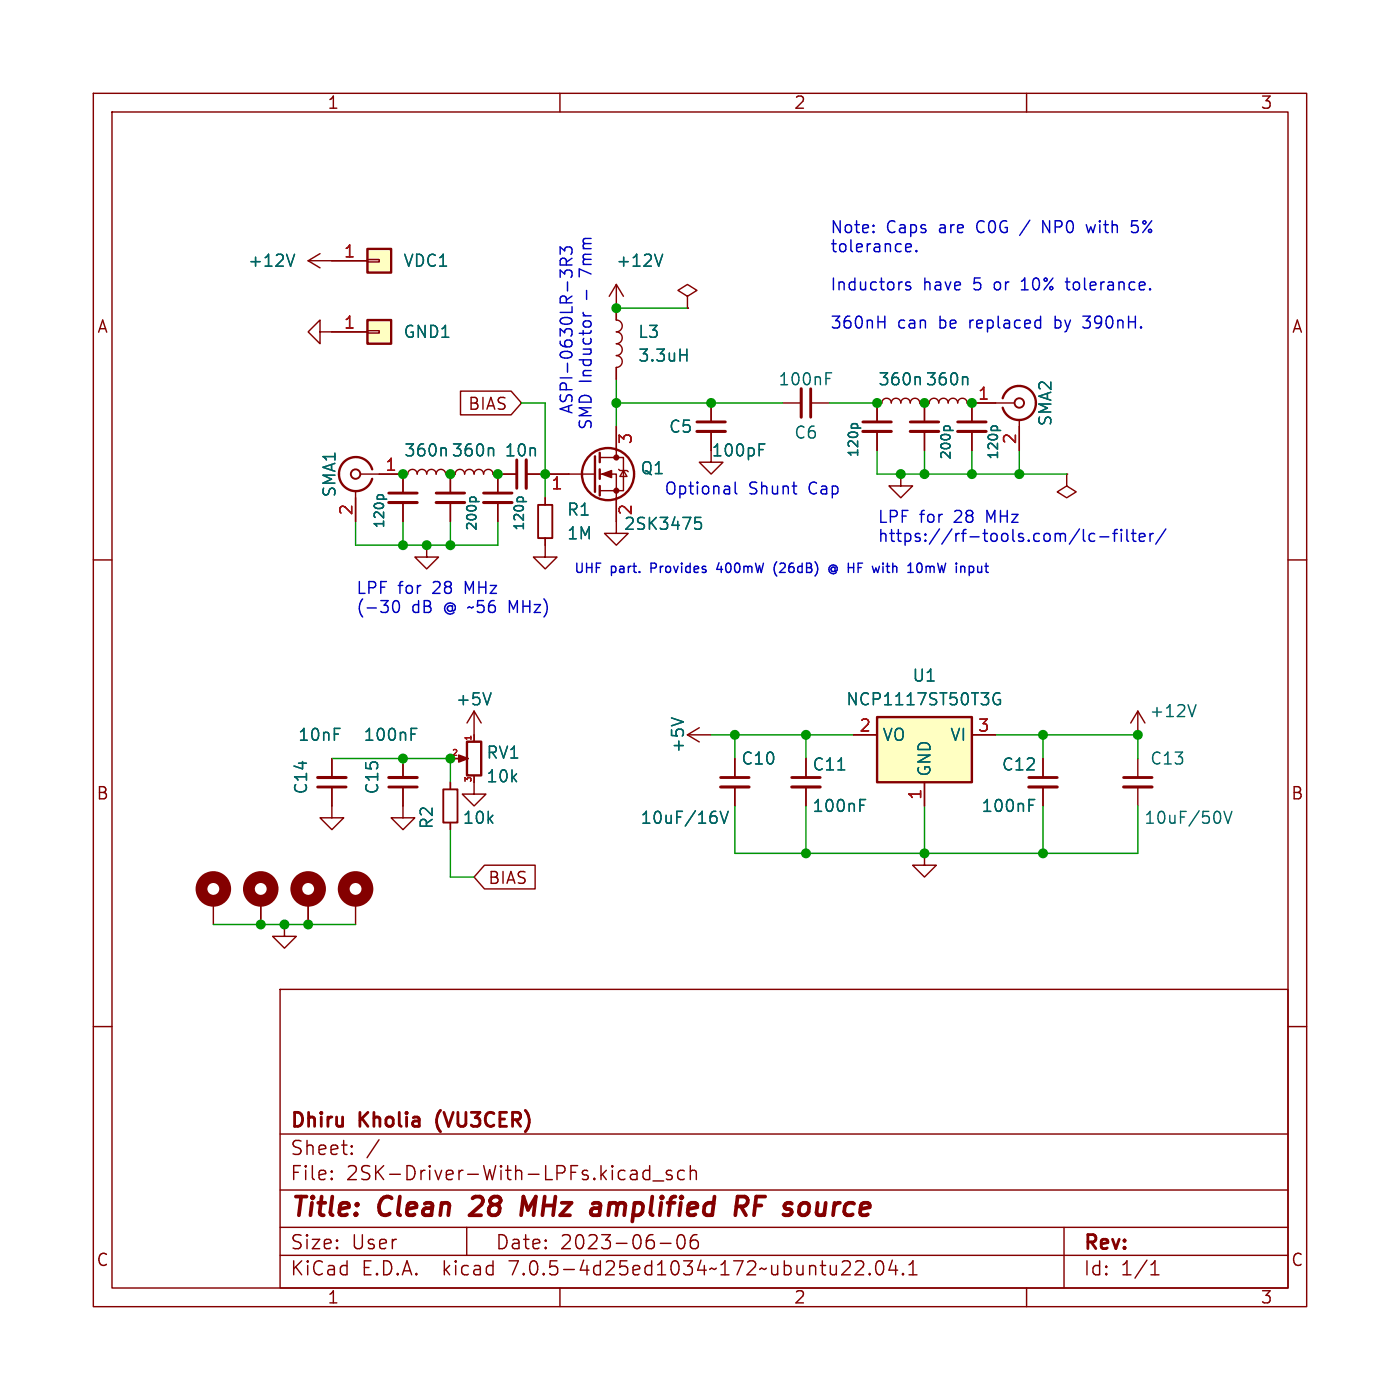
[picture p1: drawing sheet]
<svg xmlns="http://www.w3.org/2000/svg" width="150mm" height="150mm" viewBox="0 0 150 150" stroke-linecap="round" stroke-linejoin="round" font-family="sans-serif">
<g fill="none" stroke="#840000" stroke-width=".15">
<path d="M10 10h130v130h-130zM12 12h126v126h-126zM60 10v2M110 10v2M33 27.9l1.3 .8M33 27.9h6.4M34.3 35.6v-1.3l-1.3 1.3 1.3 1.2v-1.2h5.1M34.3 27.2l-1.3 .7M39.4 35.4h1.2v.3h-1.2zM39.4 27.8h1.2v.3h-1.2zM66 30.5v3.8a.64 .64 0 0 1 .7 .6 .64 .64 0 0 1-.7 .7 .64 .64 0 0 1 .7 .6 .64 .64 0 0 1-.7 .6 .64 .64 0 0 1 .7 .7 .64 .64 0 0 1-.7 .6 .64 .64 0 0 1 .7 .6 .64 .64 0 0 1-.7 .7v1.2M66 30.5l-.7 1.3"/>
<path d="M66 30.5l.8 1.3M73.7 31.8l1-.7-1-.6-1.1 .6 1.1 .7v1.2M73.7 33h.1M10 60h2M38.1 52.6v3.3M38.6 50.8h5.1a.51 .51 0 0 1 .5-.5 .51 .51 0 0 1 .5 .5 .51 .51 0 0 1 .5-.5 .51 .51 0 0 1 .5 .5 .51 .51 0 0 1 .5-.5 .51 .51 0 0 1 .5 .5 .51 .51 0 0 1 .5-.5 .51 .51 0 0 1 .6 .5h1a.51 .51 0 0 1 .5-.5 .51 .51 0 0 1 .5 .5 .51 .51 0 0 1 .5-.5 .51 .51 0 0 1 .5 .5 .51 .51 0 0 1 .5-.5 .51 .51 0 0 1 .5 .5 .51 .51 0 0 1 .5-.5 .51 .51 0 0 1 .5 .5h2.6M43.2 50.8v2M43.2 53.8v2.1M45.7 58.4v1.3h-1.3l1.3 1.3 1.3-1.3h-1.3M48.3 50.8v2M48.3 53.8v2.1M49.3 41.9h5.5l1.1 1.3-1.1 1.3h-5.5z"/>
<path d="M53.3 50.8v2M53.3 53.8v2.1M56.4 50.8h7.4M58.4 57.7v2h1.3l-1.3 1.3-1.3-1.3h1.3M58.4 53.3v.8M64.3 50.8h1.7v6.3h1.3l-1.3 1.3-1.2-1.3h1.2M64.3 49h2.5v3.6h-2.5M66 45.7v3.3M66.3 50.3l.1 .1h.8l.1 .1M66.8 50.4l.4 .7h-.8zM76.2 46.2v3.3h1.3l-1.3 1.3-1.3-1.3h1.3M76.2 43.2v2"/>
<path d="M83.8 43.2h2.1M86.9 43.2h2M94 46.2v2.1M96.5 50.8v1.3h-1.3l1.3 1.2 1.3-1.2h-1.3M99.1 43.2v2M99.1 46.2v2.1M104.1 43.2v2M104.1 46.2v2.1M108.7 43.2h-5.1a.51 .51 0 0 0-.5-.5 .51 .51 0 0 0-.5 .5 .51 .51 0 0 0-.5-.5 .51 .51 0 0 0-.5 .5 .51 .51 0 0 0-.5-.5 .51 .51 0 0 0-.5 .5 .51 .51 0 0 0-.5-.5 .51 .51 0 0 0-.5 .5h-1a.51 .51 0 0 0-.6-.5 .51 .51 0 0 0-.5 .5 .51 .51 0 0 0-.5-.5 .51 .51 0 0 0-.5 .5 .51 .51 0 0 0-.5-.5 .51 .51 0 0 0-.5 .5 .51 .51 0 0 0-.5-.5 .51 .51 0 0 0-.5 .5h-.5v2M109.2 45v3.3M114.3 50.8v1.3l1 .6-1 .6-1-.6 1-.6M114.3 50.8h.1"/>
<path d="M138 60h2M50.8 76.2v3.2M50.8 76.2l-.8 1.3M50.8 76.2l.8 1.3M73.7 78.7l1.2 .8M73.7 78.7h2.5M74.9 78l-1.2 .7M91.4 78.7h2.6M104.1 78.7h2.6M121.9 76.2l-.7 1.3M121.9 76.2v2.5M121.9 76.2l.8 1.3"/>
<path d="M22.9 96.5v2.6M27.9 96.5v2.6M30.5 99.1v1.2h1.2l-1.2 1.3-1.3-1.3h1.3M33 96.5v2.6M35.6 84.3v3.3h1.2l-1.2 1.3-1.3-1.3h1.3M35.6 81.3v2M38.1 96.5v2.6M43.2 84.3v3.3h1.2l-1.2 1.3-1.3-1.3h1.3M43.2 81.3v2M48.3 81.3h1M48.3 83.8v.8M48.3 88.1v.8"/>
<path d="M50.8 83.8v1.3h1.3l-1.3 1.3-1.3-1.3h1.3M51.9 92.7h5.4v2.6h-5.4l-1.1-1.3zM78.7 81.3v2M78.7 84.3v2.1M86.4 81.3v2M86.4 84.3v2.1M99.1 91.4v1.3h1.2l-1.2 1.3-1.3-1.3h1.3M99.1 83.8v2.6M111.8 81.3v2M111.8 84.3v2.1M121.9 81.3v2M121.9 84.3v2.1"/>
<path d="M10 110h2M30 106h108v32h-108zM138 110h2M30 134.5h108M30 131.5h108M30 127.5h108M30 121.5h108M35.5 126.3h.1l-.1 .1M35.5 126.3v.1M35.5 125.5v.1M35.5 125.5h.1l-.1 .1M37.7 123.6h.1l-.1 .1"/>
<path d="M37.7 123.6h-.1l.1 .1M37.7 122.8v.1M37.7 123.6v.1M37.7 122.8h.1l-.1 .1M37.7 122.8h-.1l.1 .1M40.6 122.1l-1.3 2M50 131.5v3M60 138v2M68 125.4l.3 .2v.8M68.3 126.3l-.2 .1M68.3 125.8h-.2M69.6 124.9v1.5"/>
<path d="M69.6 125.5l-.4-.1-.3 .3v.4l.1 .2 .2 .1 .4-.1M70 126.5h1.1M70.8 133.2h1.1M72 125.5l-.4-.1-.2 .2 .1 .2 .5 .2v.1v.2l-.2 .1-.4-.1M72.9 132.3a.94 .94 0 0 0 0 1.5 .38 .38 0 0 0 .4-.3 .88 .88 0 0 0-.3-1.2M73.3 125.5l-.4-.1-.3 .3v.4l.2 .2 .1 .1 .4-.1M74 124.9v1.5M74 125.5a.37 .37 0 0 1 .6 .1v.8M74.4 132.3a.99 .99 0 0 0-.4 1.4l.3 .1 .4-.1 .1-.2v-.3l-.3-.3h-.2l-.3 .3M90.2 136.6h.9M91 135.2l.1 .2-.1 .3M91.7 135.2l.2-.1h.4a.41 .41 0 0 1 .2 .6l-.9 .9h.9"/>
<path d="M93.2 136.5h.1l-.1 .1M93.2 136.5h-.1l.1 .1M93.2 136.5v.1M94 135.2a.36 .36 0 0 1 .3-.1 .36 .36 0 0 1 .3 .3 .88 .88 0 0 1-.3 1.2 .38 .38 0 0 1-.4-.3 1.28 1.28 0 0 1 .1-1.1zM95.6 135l-.3 1.1h.9M96 135.6v1M96.8 136.5v.1M96.8 136.5h-.1l.1 .1M97.4 136.6h.9M97.4 135.5l.4-.4v1.5M110 138v2M114 131.5v6.5"/>
<path d="M123.3 136.6h.9M123.3 135.5l.5-.4v1.5"/>
</g>
<path d="M56.6 129.6l-.5-1.4-.3 2M63.7 128.9h.4l.2 .1M64.2 130.1l-.2 .1h-.5M64.3 129.4l-.2 .1h-.5M78.9 129.3h.8a.55 .55 0 0 0 .4-.5 .55 .55 0 0 0-.3-.6h-.8l-.2 2M79.4 129.3l.5 .9" fill="none" stroke="#840000" stroke-width=".4"/>
<g fill="none" stroke="#840000" stroke-width=".25">
<path d="M39.4 34.3h2.5v2.5h-2.5zM39.4 26.7h2.5v2.5h-2.5zM39.9 50.3a1.81 1.81 0 0 0-2.8-1 1.81 1.81 0 0 0 0 3 1.81 1.81 0 0 0 2.8-1M63.8 48.9v3.8M64.3 48.5v1M64.3 50.3v1M64.3 52.1v1M107.4 42.7a1.81 1.81 0 0 1 2.8-1 1.81 1.81 0 0 1 0 3 1.81 1.81 0 0 1-2.8-1M50 79.5h1.6v3.6h-1.6zM94 76.8h10.1v7h-10.1z"/>
<circle cx="65.2" cy="50.8" r="2.79"/>
</g>
<g fill="none" stroke="#840000" stroke-width=".2">
<path d="M57.7 54.1h1.5v3.6h-1.5zM47.5 84.6h1.5v3.5h-1.5z"/>
<circle cx="38.1" cy="50.8" r=".51"/>
<circle cx="109.2" cy="43.2" r=".51"/>
</g>
<g fill="none" stroke="#840000" stroke-width=".33">
<path d="M41.7 53.8h3M46.7 53.8h3.1M51.8 53.8h3.1M56.4 49.3v3M74.7 46.2h3M85.9 41.7v3M92.5 46.2h3M97.5 46.2h3.1M102.6 46.2h3.1M34 83.3h3.1M41.7 83.3h3M77.2 84.3h3.1"/>
<path d="M84.8 84.3h3.1M110.2 84.3h3.1M120.4 84.3h3"/>
</g>
<g fill="none" stroke="#840000" stroke-width=".3">
<path d="M41.7 52.8h3M46.7 52.8h3.1M51.8 52.8h3.1M55.4 49.3v3M74.7 45.2h3M86.9 41.7v3M92.5 45.2h3M97.5 45.2h3.1M102.6 45.2h3.1M34 84.3h3.1M41.7 84.3h3M77.2 83.3h3.1"/>
<path d="M84.8 83.3h3.1M110.2 83.3h3.1M120.4 83.3h3"/>
</g>
<g fill="none" stroke="#006464" stroke-width=".15">
<path d="M31.6 27.2l-.5 1.3M71 27.2l-.4 1.3M72.9 38h.7M73.6 37.4v1.3M88.5 39.9h.6M40.4 53.2l.2-.2h.3l.2 .2M50.3 53.5l.2-.2h.3l.2 .2M52.7 48l.2 .2v.6M55.4 53.5l.2-.2h.3l.2 .2M74.5 55.4h.6M74.6 55.9h.3l.3 .3v.3l-.2 .2h-.4M81.4 47.6h.6"/>
<path d="M91.2 45.6l.2-.2h.3l.2 .2M101.1 45.8l.2-.2h.3l.2 .2M103.5 40.4l.2 .2v.6M106.2 45.8l.2-.2h.3l.2 .2M44.1 78h.6M52.6 74.2l-.4 1.3M72 76.9l1.2 .4M106.4 75a.48 .48 0 0 0 .3 .5 .48 .48 0 0 0 .5-.1v-.4h-.2M107.1 74.3a.49 .49 0 0 0-.5 0 .49 .49 0 0 0-.2 .5M128.1 75.5l-.4 1.3M77.2 86.9l.4 1.3 .4-1.3M92.1 85.7h.7"/>
<path d="M110.3 85.7h.6M131.2 86.9l.4 1.3 .4-1.3"/>
</g>
<g fill="#840000" stroke="#840000" stroke-width=".15">
<path d="M49.1 80.9l1.1 .4h-.3h.3l-1.1 .4z"/>
<path d="M64.5 50.8l1-.4v.8z"/>
<circle cx="66" cy="52.6" r=".25"/>
<circle cx="66" cy="49" r=".25"/>
</g>
<g fill="#ffffc2" stroke="#ffffc2" stroke-width=".11">
<path d="M39.4 34.3h2.5v2.5h-2.5z"/>
<path d="M94 76.8h10.1v7h-10.1z"/>
<path d="M39.4 26.7h2.5v2.5h-2.5z"/>
</g>
<g fill="none" stroke="#840000" stroke-width="1.3">
<circle cx="22.9" cy="95.2" r="1.27"/>
<circle cx="27.9" cy="95.2" r="1.27"/>
<circle cx="33" cy="95.2" r="1.27"/>
<circle cx="38.1" cy="95.2" r="1.27"/>
</g>
<g fill="none" stroke="#0000c2" stroke-width=".15">
<path d="M60 27.2v-.7l.5 .4a.34 .34 0 0 1 .2-.4h.3l.2 .1 .1 .5-.1 .1M60.7 28.4v-.5a.34 .34 0 0 0-.3-.2 .34 .34 0 0 0-.4 .2v.5h1.3M61.3 29.5l-.1-.4-.2-.2h-.3a.35 .35 0 0 0-.2 .5l-.5-.5v.8M61.3 27.7l-.6 .4M62.5 33.8h.8M62.5 33.5l.1 .2 .1 .1M93.6 24.8l.1 .1h-.1M93.6 24.8l-.1 .1h.1M93.6 24.1v.2M93.6 24.8v.1M93.6 24.1l.1 .1-.1 .1M93.6 24.1l-.1 .1 .1 .1"/>
<path d="M94.1 34.5h.7M94.8 33.9v1.2M97.1 26.9l.1 .1 .4-.1M97.1 26.2l.4-.1 .1 .1v.2l-.6 .1M97.5 30.3l-.3-.1-.2 .2 .1 .2 .4 .1 .1 .1-.1 .2-.1 .1-.4-.1M98.2 26.8l.1 .1-.1 .1M98.2 26.8l-.1 .1 .1 .1M98.2 26.8v.2M111.1 34.3l.4 .1M111.5 33.9v1.2M111.5 35.1h-.4M123.2 30.9v.2"/>
<path d="M123.2 30.9l.1 .1-.1 .1M123.2 30.9v.1v.1M78.8 51.7v1l.2 .2M84.9 52.1h.5M85.3 52.9h.1M115.7 56.7l-1.1 1.6M116.1 56.7v1.1l.2 .2M117.3 57.2h-.4l-.2 .2v.4l.1 .1 .1 .1 .4-.1M117.8 57.5h1M119.2 57.2h.5M119.7 56.7l-.2 .1-.1 .1v1.1M120.1 56.7v.2"/>
<path d="M120.1 57.2v.8M120.1 56.7v.1v.1M120.1 56.7l.1 .1-.1 .1M120.8 56.7v1.1l.1 .2M121.2 57.2h.5M121.4 56.7v1.1l.1 .1 .2 .1M122.1 57.6l.6-.1-.1-.3h-.3l-.2 .1v.6l.2 .1 .3-.1M123.2 57.2v.8M123.6 57.2h-.2l-.2 .2M124.9 56.7l-1.1 1.6M42.4 64.4a.79 .79 0 0 0 0 1.2h.1a.79 .79 0 0 0 0-1.2M68.5 61.2v.1"/>
<path d="M75.6 61.1v.2M89.1 60.8l-.1 .2 .1 .2M89.3 60.5a.48 .48 0 0 0-.5 .5 .48 .48 0 0 0 .5 .5M93.9 60.9l.1 .4M97.3 61.3h.6M97.3 60.6l.3-.3v1M102.9 60.7v.6M102.9 60.8l.3-.1 .2 .1"/>
</g>
<g fill="none" stroke="#009600" stroke-width=".15">
<path d="M66 33h7.7M38.1 55.9v2.5h15.2v-2.5M43.2 55.9v2.5M48.3 55.9v2.5M55.9 43.2h2.5v10.1M66 40.6v5.1M66 43.2h17.8M88.9 43.2h5.1M94 48.3v2.5h20.3M99.1 48.3v2.5M104.1 48.3v2.5M109.2 48.3v2.5"/>
<path d="M76.2 78.7h15.2M78.7 78.7v2.6M86.4 78.7v2.6M106.7 78.7h15.2v2.6M111.8 78.7v2.6M22.9 99.1h15.2M35.6 81.3h12.7v2.5M48.3 88.9v5.1h2.5M78.7 86.4v5h43.2v-5M86.4 86.4v5M99.1 86.4v5M111.8 86.4v5"/>
</g>
<g fill="#009600" stroke="#009600" stroke-width=".15">
<circle cx="48.3" cy="50.8" r=".46"/>
<circle cx="43.2" cy="50.8" r=".46"/>
<circle cx="58.4" cy="50.8" r=".46"/>
<circle cx="66" cy="33" r=".46"/>
<circle cx="76.2" cy="43.2" r=".46"/>
<circle cx="66" cy="43.2" r=".46"/>
<circle cx="53.3" cy="50.8" r=".46"/>
<circle cx="109.2" cy="50.8" r=".46"/>
<circle cx="99.1" cy="43.2" r=".46"/>
<circle cx="99.1" cy="50.8" r=".46"/>
<circle cx="94" cy="43.2" r=".46"/>
<circle cx="104.1" cy="43.2" r=".46"/>
<circle cx="43.2" cy="58.4" r=".46"/>
<circle cx="48.3" cy="58.4" r=".46"/>
<circle cx="45.7" cy="58.4" r=".46"/>
<circle cx="48.3" cy="81.3" r=".46"/>
<circle cx="43.2" cy="81.3" r=".46"/>
<circle cx="30.5" cy="99.1" r=".46"/>
<circle cx="33" cy="99.1" r=".46"/>
<circle cx="27.9" cy="99.1" r=".46"/>
<circle cx="104.1" cy="50.8" r=".46"/>
<circle cx="96.5" cy="50.8" r=".46"/>
<circle cx="78.7" cy="78.7" r=".46"/>
<circle cx="111.8" cy="91.4" r=".46"/>
<circle cx="86.4" cy="78.7" r=".46"/>
<circle cx="86.4" cy="91.4" r=".46"/>
<circle cx="121.9" cy="78.7" r=".46"/>
<circle cx="111.8" cy="78.7" r=".46"/>
<circle cx="99.1" cy="91.4" r=".46"/>
</g>
<g font-size="2.8" fill="#840000">
<text x="31" y="130.8">Title:</text>
<text x="40.5" y="130.8">Clean</text>
<text x="51" y="130.8">28</text>
<text x="56.9" y="130.8">MHz</text>
<text x="65" y="130.8">amplified</text>
<text x="81.1" y="130.8">RF source</text>
</g>
<g font-size="2.1" fill="#840000">
<text x="31" y="124">Sheet:</text>
<text x="31" y="121.1">Dhiru</text>
<text x="38.5" y="121.1">Kholia</text>
<text x="47.1" y="121.1">(VU3CER)</text>
<text x="31" y="126.7">File:</text>
<text x="37" y="126.7">2SK-Driver-With-LPFs.kicad_sch</text>
<text x="31" y="136.9">KiCad</text>
<text x="31" y="134.1">Size:</text>
<text x="37.6" y="134.1">User</text>
<text x="38.7" y="136.9">E.D.A.</text>
<text x="47.4" y="136.9">kicad</text>
<text x="53" y="134.1">Date:</text>
<text x="54.6" y="136.9">7.0.5-4d25ed1034~172~ubuntu22.04.1</text>
<text x="60" y="134.1">2023-06-06</text>
<text x="116" y="134.2">Rev:</text>
<text x="116" y="136.9">Id:</text>
<text x="120" y="136.9">1/1</text>
</g>
<g font-size="1.8" fill="#840000">
<text x="35" y="11.8">1</text>
<text x="85" y="11.8">2</text>
<text x="135" y="11.8">3</text>
<text x="10.4" y="35.8">A</text>
<text x="138.4" y="35.8">A</text>
<text x="50.2" y="44.1">BIAS</text>
<text x="10.3" y="85.8">B</text>
<text x="138.3" y="85.8">B</text>
<text x="52.2" y="94.9">BIAS</text>
<text x="10.3" y="135.8">C</text>
<text x="138.3" y="135.8">C</text>
<text x="35" y="139.9">1</text>
<text x="85" y="139.9">2</text>
<text x="135" y="139.9">3</text>
</g>
<g font-size="1.8" fill="#006464">
<text x="26.5" y="28.8">+12V</text>
<text x="43.2" y="28.8">VDC1</text>
<text x="66" y="28.8">+12V</text>
<text x="43.2" y="36.4">GND1</text>
<text x="68.3" y="36.4">L3</text>
<text x="68.3" y="38.9">3.3uH</text>
<text x="83.4" y="41.5">100nF</text>
<text x="94.1" y="41.5">360n 360n</text>
<text x="71.6" y="46.5">C5</text>
<text x="85.1" y="47.2">C6</text>
<text x="112.8" y="45.7" transform="rotate(-90 112.8 45.7)">SMA2</text>
<text x="36.1" y="53.3" transform="rotate(-90 36.1 53.3)">SMA1</text>
<text x="43.3" y="49.1">360n 360n</text>
<text x="54" y="49.1">10n</text>
<text x="68.6" y="51">Q1</text>
<text x="76.2" y="49.1">100pF</text>
<text x="60.7" y="55.4">R1</text>
<text x="60.7" y="58">1M</text>
<text x="66.8" y="57">2SK3475</text>
<text x="48.8" y="75.8">+5V</text>
<text x="90.6" y="75.8">NCP1117ST50T3G</text>
<text x="97.7" y="73.2">U1</text>
<text x="123.1" y="77">+12V</text>
<text x="31.9" y="79.6">10nF</text>
<text x="38.9" y="79.6">100nF</text>
<text x="52.1" y="81.5">RV1</text>
<text x="73.5" y="80.7" transform="rotate(-90 73.5 80.7)">+5V</text>
<text x="79.4" y="82.1">C10</text>
<text x="87" y="82.7">C11</text>
<text x="94.5" y="79.6">VO</text>
<text x="99.9" y="83.3" transform="rotate(-90 99.9 83.3)">GND</text>
<text x="101.8" y="79.6">VI</text>
<text x="107.3" y="82.7">C12</text>
<text x="123.2" y="82.1">C13</text>
<text x="33.1" y="85.2" transform="rotate(-90 33.1 85.2)">C14</text>
<text x="40.7" y="85.2" transform="rotate(-90 40.7 85.2)">C15</text>
<text x="46.5" y="88.9" transform="rotate(-90 46.5 88.9)">R2</text>
<text x="49.5" y="88.5">10k</text>
<text x="52.1" y="84">10k</text>
<text x="68.6" y="88.5">10uF/16V</text>
<text x="87" y="87.2">100nF</text>
<text x="105.1" y="87.2">100nF</text>
<text x="122.6" y="88.5">10uF/50V</text>
</g>
<g font-size="1.8" fill="#a90000">
<text x="36.8" y="27.7">1</text>
<text x="36.8" y="35.3">1</text>
<text x="67.9" y="47.7" transform="rotate(-90 67.9 47.7)">3</text>
<text x="104.7" y="42.9">1</text>
<text x="109" y="47.7" transform="rotate(-90 109 47.7)">2</text>
<text x="41.2" y="50.5">1</text>
<text x="59" y="52.7">1</text>
<text x="37.8" y="55.3" transform="rotate(-90 37.8 55.3)">2</text>
<text x="67.9" y="55.3" transform="rotate(-90 67.9 55.3)">2</text>
<text x="92" y="78.5">2</text>
<text x="104.7" y="78.5">3</text>
<text x="98.8" y="85.8" transform="rotate(-90 98.8 85.8)">1</text>
</g>
<g font-size="1.8" fill="#0000c2">
<text x="63.5" y="29.5" transform="rotate(-90 63.5 29.5)">7mm</text>
<text x="88.9" y="25.1">Note:</text>
<text x="88.9" y="27.1">tolerance.</text>
<text x="94.9" y="25.1">Caps</text>
<text x="100.6" y="25.1">are</text>
<text x="104.7" y="25.1">C0G /</text>
<text x="112" y="25.1">NP0</text>
<text x="116.9" y="25.1">with</text>
<text x="121.8" y="25.1">5%</text>
<text x="63.5" y="32.2" transform="rotate(-90 63.5 32.2)">-</text>
<text x="88.9" y="31.2">Inductors</text>
<text x="88.9" y="35.3">360nH</text>
<text x="96.1" y="35.3">can</text>
<text x="98.8" y="31.2">have</text>
<text x="100.6" y="35.3">be</text>
<text x="103.9" y="35.3">replaced</text>
<text x="104.3" y="31.2">5</text>
<text x="106.6" y="31.2">or</text>
<text x="109.6" y="31.2">10%</text>
<text x="113.2" y="35.3">by</text>
<text x="114.6" y="31.2">tolerance.</text>
<text x="116.4" y="35.3">390nH.</text>
<text x="61.5" y="44.4" transform="rotate(-90 61.5 44.4)">ASPI-0630LR-3R3</text>
<text x="63.5" y="46.1" transform="rotate(-90 63.5 46.1)">SMD Inductor</text>
<text x="71.1" y="53.1">Optional</text>
<text x="80.1" y="53.1">Shunt</text>
<text x="86.6" y="53.1">Cap</text>
<text x="94" y="56.1">LPF for</text>
<text x="94" y="58.2">https://rf-tools.com/lc-filter/</text>
<text x="102.2" y="56.1">28</text>
<text x="105.7" y="56.1">MHz</text>
<text x="38.1" y="63.7">LPF for</text>
<text x="38.1" y="65.8">(-30</text>
<text x="44" y="65.8">dB</text>
<text x="46.3" y="63.7">28</text>
<text x="47.5" y="65.8">@ ~56</text>
<text x="49.9" y="63.7">MHz</text>
<text x="54.7" y="65.8">MHz)</text>
</g>
<g font-size="1.4" fill="#006464">
<text x="92.1" y="49.1" transform="rotate(-90 92.1 49.1)">120p</text>
<text x="102" y="49.3" transform="rotate(-90 102 49.3)">200p</text>
<text x="107.1" y="49.3" transform="rotate(-90 107.1 49.3)">120p</text>
<text x="41.3" y="56.7" transform="rotate(-90 41.3 56.7)">120p</text>
<text x="51.2" y="56.9" transform="rotate(-90 51.2 56.9)">200p</text>
<text x="56.3" y="56.9" transform="rotate(-90 56.3 56.9)">120p</text>
</g>
<g font-size="1.4" fill="#0000c2">
<text x="61.5" y="61.5">UHF</text>
<text x="65.4" y="61.5">part.</text>
<text x="69.8" y="61.5">Provides</text>
<text x="77.1" y="61.5">400mW</text>
<text x="83.3" y="61.5">(26dB)</text>
<text x="89.4" y="61.5">@ HF</text>
<text x="94.5" y="61.5">with</text>
<text x="98.4" y="61.5">10mW</text>
<text x="103.8" y="61.5">input</text>
</g>
<g font-size=".9" fill="#a90000">
<text x="48.4" y="81">2</text>
<text x="50.5" y="83.9" transform="rotate(-90 50.5 83.9)">3</text>
<text x="50.5" y="79.5" transform="rotate(-90 50.5 79.5)">1</text>
</g>
</svg>
